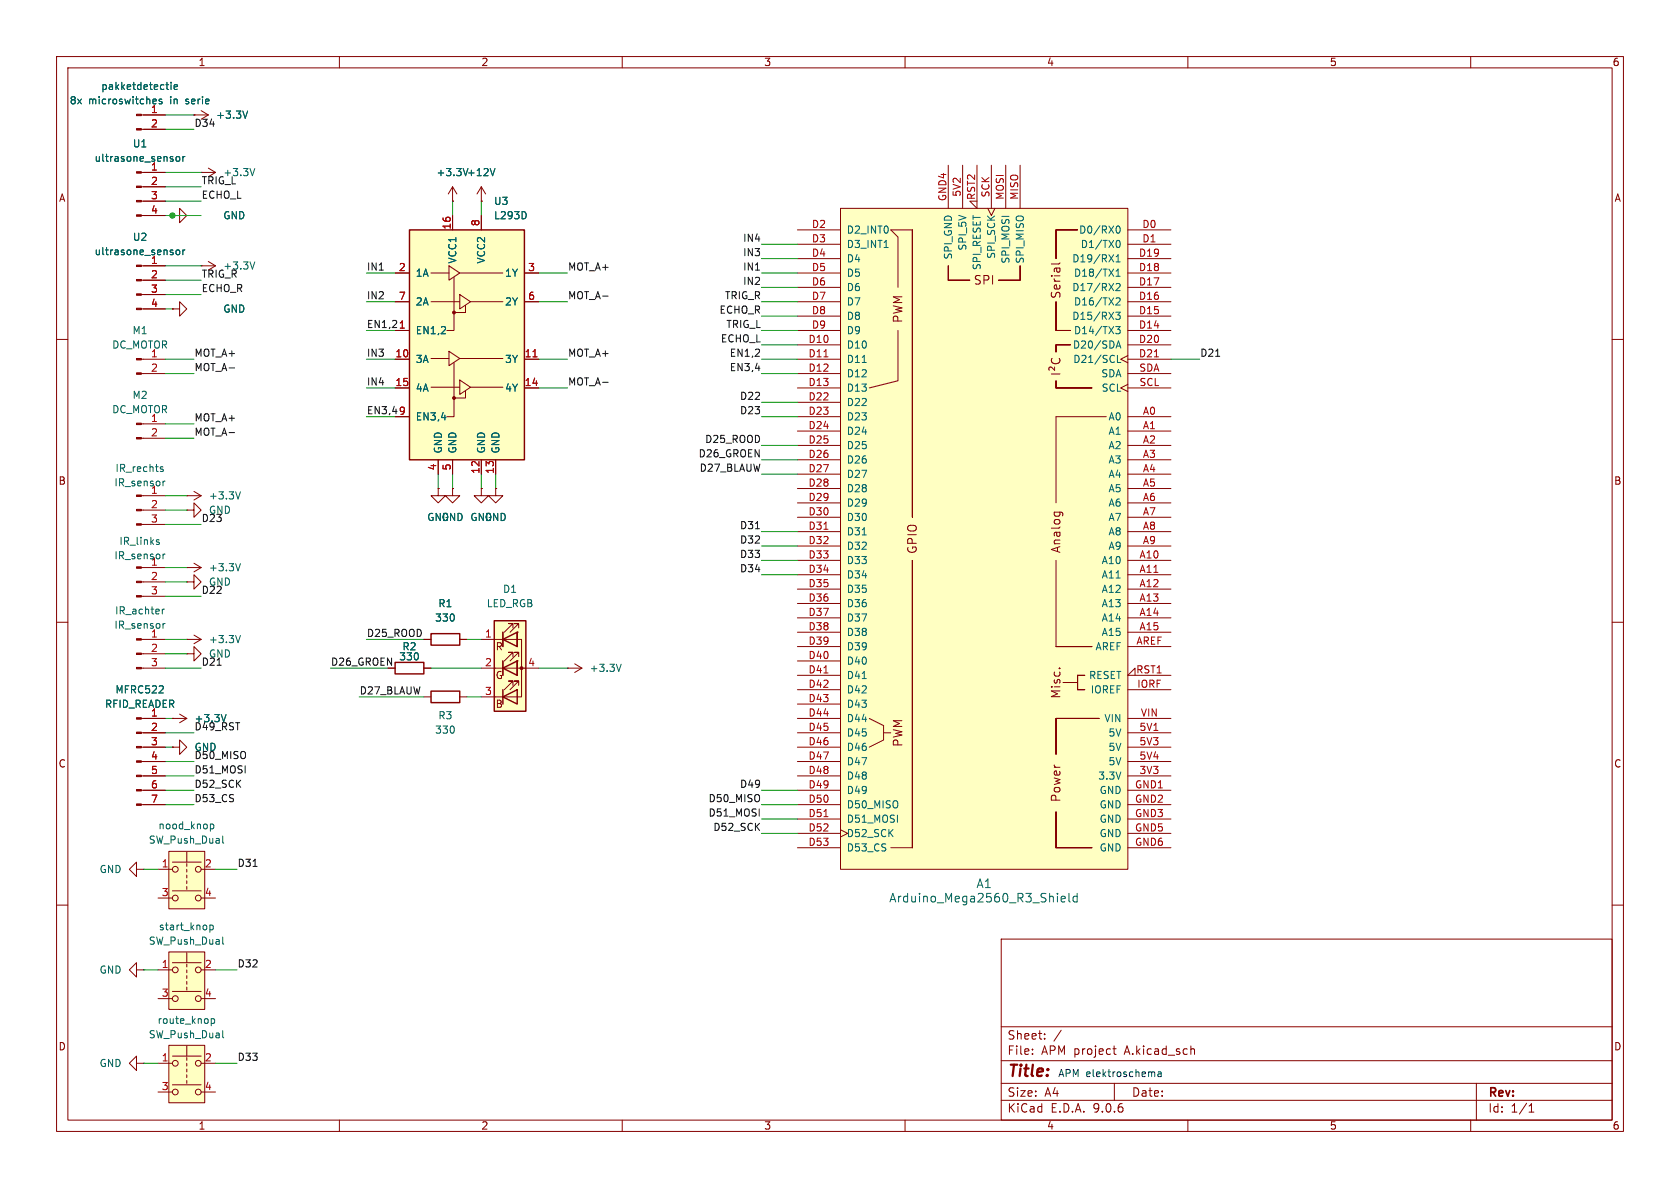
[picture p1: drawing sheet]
<svg xmlns="http://www.w3.org/2000/svg" width="297mm" height="210mm" viewBox="0 0 297 210" stroke-linecap="round" stroke-linejoin="round" font-family="sans-serif">
<g fill="none" stroke="#840000" stroke-width=".18">
<path d="M10 10h277v190h-277zM12 12h273v186h-273zM60 10v2M110 10v2M160 10v2M210 10v2M260 10v2M10 60h2M285 60h2M10 110h2M285 110h2M25 127h4.2"/>
<path d="M25 129.5h4.2M25 132.1h4.2M25 134.6h4.2M25 137.2h4.2M25 139.7h4.2M25 142.2h4.2M10 160h2M177 166h108v32h-108zM285 160h2M60 198v2M110 198v2M160 198v2"/>
<path d="M177 194.5h108M177 191.5h108M177 187.5h108M177 181.5h108M182.5 186.3v.1M182.5 185.5v.1M184.7 183.6v.1M184.7 182.8v.1M187.6 182.1l-1.3 2M196.7 185.4h.6M197 184.9v1.3l.3 .2M197 191.5v3"/>
<path d="M210 198v2M210.7 185.4h.3l.2 .2v.8M260 198v2M261 191.5v6.5M270.3 196.6h.9M270.3 195.5l.4-.4v1.5"/>
</g>
<g fill="#840000" stroke="#840000" stroke-width=".18">
<path d="M24.1 126.9h.9v.2h-.9z"/>
<path d="M24.1 129.4h.9v.3h-.9z"/>
<path d="M24.1 132h.9v.2h-.9z"/>
<path d="M24.1 134.5h.9v.2h-.9z"/>
<path d="M24.1 137h.9v.3h-.9z"/>
<path d="M24.1 139.6h.9v.2h-.9z"/>
<path d="M24.1 142.1h.9v.3h-.9z"/>
</g>
<path d="M29.8 184.8h6.4v10.1h-6.4z" fill="#ffffc2"/>
<g fill="none" stroke="#840000" stroke-width=".18">
<path d="M35.6 19.6l1.2 .7M30.5 38.1h1.2v-1.3l1.3 1.3-1.3 1.3v-1.3M30.5 38.1h.1M34.3 20.3h.1M34.3 20.3h2.5M35.6 30.5h.1M35.6 30.5h2.5M36.8 29.7l1.3 .8M36.8 20.3l-1.2 .8M38.1 30.5l-1.3 .7M24.1 171.5v-1.3l-1.2 1.3 1.2 1.2v-1.2h1.3M25.4 171.5h.1"/>
<path d="M24.1 188v-1.3l-1.2 1.3 1.2 1.2v-1.2h1.3M25.4 188h.1M27.9 188h2.6M27.9 193h2.6M29.8 184.8h6.4v10.1h-6.4zM30.5 186.7h5.1M30.5 191.8h5.1M33 184.9v1.8M33 186.9v.6M33 188v.5M33 189v.5M33 190v.5"/>
<path d="M33 191v.5M35.6 188h2.5M35.6 193h2.5"/>
<circle cx="31" cy="193" r=".51"/>
<circle cx="31" cy="188" r=".51"/>
<circle cx="35.1" cy="193" r=".51"/>
<circle cx="35.1" cy="188" r=".51"/>
</g>
<path d="M43.8 19.6l-.4 1.3M45 29.8l-.4 1.3M37.3 180.1v1.2M37.3 180.1h.4l.2 .2-.1 .6h-.5M39.4 182.2v1.1l.2 .2" fill="none" stroke="#006464" stroke-width=".18"/>
<path d="M29.8 168.3h6.4v10.1h-6.4z" fill="#ffffc2"/>
<g fill="none" stroke="#840000" stroke-width=".18">
<path d="M25 20.3h4.2M25 22.9h4.2M34.3 99.6l1.3 .7M25 100.3h4.2M25 102.9h4.2M25 105.4h4.2M33 100.3h.1M33 113h.1M33 113h2.6M33 100.3h2.6M34.3 112.3l1.3 .7M35.6 100.3l-1.3 .8"/>
<path d="M35.6 113l-1.3 .8M74.9 113h1.3M81.3 113h1.2M30.5 127h.1M30.5 127h2.5M31.7 126.2l1.3 .8M33 127l-1.3 .8M27.9 171.5h2.6M27.9 176.5h2.6M29.8 168.3h6.4v10.1h-6.4zM30.5 170.2h5.1M30.5 175.3h5.1"/>
<path d="M33 168.4v1.8M33 170.4v.5M33 171.5v.5M33 172.5v.5M33 173.5v.5M33 174.5v.5M35.6 171.5h2.5M35.6 176.5h2.5"/>
<circle cx="31" cy="171.5" r=".51"/>
<circle cx="31" cy="176.5" r=".51"/>
<circle cx="35.1" cy="171.5" r=".51"/>
<circle cx="35.1" cy="176.5" r=".51"/>
</g>
<g fill="none" stroke="#006464" stroke-width=".18">
<path d="M27.2 17.5l.4 .1v.2l-.6 .1M28.6 17.6l-.3-.1-.2 .2 .1 .2 .4 .1v.3h-.5M29.3 15h.5M29.7 15.8h.1M30.2 14.5v.2M30.2 15v.8M30.8 15.4l.6-.1-.1-.3h-.3l-.2 .2v.6h.5M27.8 95.8l.3 .1 .1 .2-.2 .2h-.2M27.8 95.4l.3 .1M28.8 97.9v.9M29.2 97.9l-.4 .3M42.5 99.6l-.4 1.3"/>
<path d="M42.5 112.3l-.4 1.3M40 126.3l-.5 1.3M37.1 163.5v1.3M37.1 163.6l.4-.1 .2 .3-.1 .5h-.5M39.4 165.6v1.1l.2 .2"/>
</g>
<path d="M76.2 112h5.1v2h-5.1z" fill="none" stroke="#840000" stroke-width=".25"/>
<g fill="#840000" stroke="#840000" stroke-width=".18">
<path d="M24.1 20.2h.9v.2h-.9z"/>
<path d="M24.1 22.7h.9v.3h-.9z"/>
<path d="M24.1 100.2h.9v.3h-.9z"/>
<path d="M24.1 102.7h.9v.3h-.9z"/>
<path d="M24.1 105.3h.9v.2h-.9z"/>
</g>
<path d="M87.4 109.7h5.6v16h-5.6z" fill="#ffffc2"/>
<path d="M69.8 117.1h5.1v2h-5.1zM87.4 109.7h5.6v16h-5.6zM88.9 113l2.5-1.2v2.5zM88.9 118.1l2.5-1.3v2.6zM88.9 111.8v2.5M88.9 116.8v2.6M76.2 122.2h5.1v2h-5.1zM88.9 123.2l2.5-1.3v2.6zM88.9 121.9v2.6" fill="none" stroke="#840000" stroke-width=".25"/>
<g fill="none" stroke="#840000" stroke-width=".18">
<path d="M25 30.5h4.2M25 33h4.2M25 35.6h4.2M25 38.1h4.2M80 35.6h.1M80 33l-.8 1.3M80 33l.8 1.3M80 33v2.6M85.1 35.6h.1M85.1 33l-.8 1.3M85.1 33l.8 1.3M85.1 33v2.6"/>
<path d="M30.5 54.6h1.2v-1.3l1.3 1.3-1.3 1.3v-1.3M30.5 54.6h.1M35.6 47h.1M35.6 47h2.5M36.8 46.2l1.3 .8M38.1 47l-1.3 .8M25 63.5h4.2M25 66h4.2M25 74.9h4.2M25 77.5h4.2M77.5 86.4v1.2h1.2l-1.2 1.3-1.3-1.3h1.3M77.5 86.4h.1"/>
<path d="M80 86.4v1.2h1.3l-1.3 1.3-1.3-1.3h1.3M80 86.4h.1M85.1 86.4v1.2h1.3l-1.3 1.3-1.3-1.3h1.3M85.1 86.4h.1M87.6 86.4v1.2h1.3l-1.3 1.3-1.2-1.3h1.2M87.6 86.4h.1M33 102.9h1.3v-1.3l1.3 1.3-1.3 1.2v-1.2M33 102.9h.1M68.6 118.1h1.2M74.9 118.1h1.3M85.1 113h7.1v10.2h-7.1M85.1 118.1h10.1"/>
<path d="M88.9 111.8v2.5M88.9 116.8v2.6M90.7 111v-.8h-.8h.8l-1.5 1.6M90.7 116.1v-.8h-.8h.8l-1.5 1.5M91.4 111.8h.1M91.4 111.8v2.5zM91.4 116.8h.1M91.4 116.8v2.6zM91.7 111v-.8h-.8h.8l-1.5 1.6M91.7 116.1v-.8h-.8h.8l-1.5 1.5M100.3 118.1h.1M100.3 118.1h2.6"/>
<path d="M101.6 117.3l1.3 .8M102.9 118.1l-1.3 .8M74.9 123.2h1.3M81.3 123.2h1.2M90.7 121.2v-.8h-.8h.8l-1.5 1.5M91.7 121.2v-.8h-.8h.8l-1.5 1.5"/>
</g>
<g fill="#840000" stroke="#840000" stroke-width=".18">
<path d="M24.1 30.4h.9v.2h-.9z"/>
<path d="M24.1 32.9h.9v.2h-.9z"/>
<path d="M24.1 35.4h.9v.3h-.9z"/>
<path d="M24.1 38h.9v.2h-.9z"/>
<path d="M24.1 63.4h.9v.2h-.9z"/>
<path d="M24.1 65.9h.9v.3h-.9z"/>
<path d="M24.1 74.8h.9v.3h-.9z"/>
<path d="M24.1 77.3h.9v.3h-.9z"/>
<circle cx="92.2" cy="118.1" r=".25"/>
</g>
<path d="M31.2 27.8l.2-.1 .3 .1 .1 .5-.1 .2h-.3l-.2-.1zM32.3 27.7v.8M32.7 27.7l-.4 .2M87.5 29.8l-.4 1.3M45 46.3l-.4 1.3M109.8 117.4l-.4 1.3" fill="none" stroke="#006464" stroke-width=".18"/>
<path d="M148.6 36.8h50.8v116.9h-50.8z" fill="#ffffc2"/>
<g fill="none" stroke="#840000" stroke-width=".18">
<path d="M148.6 36.8h50.8v116.9h-50.8zM167.6 29.2v7.6M170.2 29.2v7.6M172.7 29.2v7.6l-1.3-1.2h1.3M174.6 36.8l.7 1.3 .6-1.3M175.3 29.2v7.6M177.8 29.2v7.6M180.3 29.2v7.6M25 47h4.2M25 49.5h4.2M25 52.1h4.2M25 54.6h4.2"/>
<path d="M141 40.6h7.6M141 43.2h7.6M141 45.7h7.6M141 48.3h7.6M141 50.8h7.6M141 53.3h7.6M141 55.9h7.6M141 58.4h7.6M158.7 58.4v8.9l-5 1.3M161.3 40.6h-3.8l1.2 1.3v8.9M161.3 40.6v50.8zM167.6 47v2.5z"/>
<path d="M167.6 49.5h3.8zM176.5 49.5h3.8zM180.3 47v2.5zM186.7 40.6h3.8zM186.7 58.4h2.5zM186.7 40.6v5.1zM186.7 53.3v5.1zM187.4 46.4l-.2 .3h-1.3M199.4 40.6h7.6M199.4 43.2h7.6M199.4 45.7h7.6M199.4 48.3h7.6"/>
<path d="M199.4 50.8h7.6M199.4 53.3h7.6M199.4 55.9h7.6M199.4 58.4h7.6M141 73.7h7.6M141 61h7.6M141 63.5h7.6M141 66h7.6M141 68.6h7.6M141 76.2h7.6M141 78.7h7.6M141 71.1h7.6"/>
<path d="M185.9 66.1h1.5M186 63.4a.61 .61 0 0 0 0 .7 .61 .61 0 0 0 .7 .2 .57 .57 0 0 0 .6-.3 .57 .57 0 0 0-.1-.6M186.4 64.9v.6l-.5-.5a.31 .31 0 0 0-.5 .1l.1 .4M186.7 68.6h6.3zM186.7 61h2.5zM186.7 61v1.2zM186.7 67.3v1.3zM195.6 73.7h-8.9v15.2M199.4 62.9l-1.3 .6 1.3 .6M199.4 67.9l-1.3 .7 1.3 .6M199.4 73.7h7.6M199.4 61h7.6"/>
<path d="M199.4 63.5h7.6M199.4 66h7.6M199.4 68.6h7.6M199.4 76.2h7.6M199.4 78.7h7.6M33 87.6h.1M33 87.6h2.6M34.3 86.9l1.3 .7M35.6 87.6l-1.3 .8M141 81.3h7.6M141 83.8h7.6M141 86.4h7.6"/>
<path d="M141 88.9h7.6M141 91.4h7.6M141 94h7.6M141 96.5h7.6M141 99.1h7.6M161.3 99.1v50.8zM186.4 90.5h1.2l.2 .2M186.4 90.5v.2M186.7 99.1v15.2M187.3 90.5l.1 .2M199.4 81.3h7.6M199.4 83.8h7.6"/>
<path d="M199.4 86.4h7.6M199.4 88.9h7.6M199.4 91.4h7.6M199.4 94h7.6M199.4 96.5h7.6M199.4 99.1h7.6M25 113h4.2M25 115.6h4.2M25 118.1h4.2M33 115.6h1.3v-1.3l1.3 1.3-1.3 1.2v-1.2M33 115.6h.1M141 101.6h7.6"/>
<path d="M141 104.1h7.6M141 106.7h7.6M141 109.2h7.6M141 111.8h7.6M141 114.3h7.6M141 119.4h7.6M141 116.8h7.6M186.7 114.3h6.3zM187.2 118.1h.2M190.5 119.4h1.3zM190.5 119.4v2.5zM199.4 101.6h7.6"/>
<path d="M199.4 104.1h7.6M199.4 106.7h7.6M199.4 109.2h7.6M199.4 111.8h7.6M199.4 114.3h7.6M200.7 119.4v-1.3l-1.3 1.3h7.6M141 129.5h7.6M141 121.9h7.6M141 127h7.6M141 132.1h7.6M141 134.6h7.6M141 137.2h7.6"/>
<path d="M141 139.7h7.6M141 124.5h7.6M153.7 127l2.5 1.3v2.5l-2.5 1.3M156.2 129.5h1.3M186.7 127h7.6zM186.7 127v6.4zM188 120.7h2.5zM190.5 121.9h1.3zM199.4 129.5h7.6M199.4 121.9h7.6M199.4 127h7.6M199.4 132.1h7.6"/>
<path d="M199.4 134.6h7.6M199.4 137.2h7.6M199.4 139.7h7.6M24.1 153.7v-1.3l-1.2 1.3 1.2 1.2v-1.2h1.3M25.4 153.7h.1M141 149.9h7.6M141 142.2h7.6M141 144.8h7.6M141 147.3h7.6M148.6 146.7l1.3 .6-1.3 .7M157.5 149.9h3.8M186.7 149.9h6.3z"/>
<path d="M186.7 143.5v6.4zM199.4 149.9h7.6M199.4 142.2h7.6M199.4 144.8h7.6M199.4 147.3h7.6"/>
</g>
<g fill="none" stroke="#006464" stroke-width=".18">
<path d="M31.2 44.2h.3l.3 .2v.4l-.3 .2h-.3l-.1-.2zM32.3 44.2v.8M32.7 44.2l-.4 .2M156.3 43.8h.7M197.2 55.2h.8l-.4 .5 .4 .1v.5l-.2 .2-.6-.2M197.2 57.7h.8l-.4 .5 .4 .1v.6l-.2 .1-.6-.1M197.3 50.2l.5-.1 .2 .4-.8 .9h.8M197.3 52.8l.5-.2 .2 .4-.8 .9h.8M197.3 46.3h.7M197.3 45.4l.4-.4v1.3M197.3 47.9l.4-.3v1.2M197.3 48.8h.7"/>
<path d="M197.4 40.2l.2-.3a.68 .68 0 0 1 .4 .7 .68 .68 0 0 1-.4 .6l-.2-.2M197.5 42.6l.1-.1a.68 .68 0 0 1 .4 .6 .68 .68 0 0 1-.4 .7l-.1-.1M152.4 64.1h.8M197.3 61.5l.4-1.2 .5 1.2M197.4 61.2h.6M197.5 62.8v1.3h.7M42.5 86.9l-.4 1.3M152.4 94.6h.8M28.7 107.7v.8M28.8 110.2v.9M29.1 107.7l-.4 .2M29.2 110.2l-.4 .3"/>
<path d="M152.4 120h.8M187.6 158.9l.7-.1v-.3l-.5-.1-.2 .2 .1 .8h.6M189 157.9v1.3l.2 .2M190.4 158.5l-.4-.1-.3 .3v.5l.1 .2h.6M190.4 157.9v1.5"/>
</g>
<path d="M145.7 63.1h.7M204.1 63.1h.7M145.7 93.6h.7M145.7 119h.7M145.7 144.4h.7" fill="none" stroke="#a90000" stroke-width=".18"/>
<g fill="#840000" stroke="#840000" stroke-width=".18">
<path d="M24.1 112.9h.9v.3h-.9z"/>
<path d="M24.1 115.4h.9v.3h-.9z"/>
<path d="M24.1 118h.9v.2h-.9z"/>
<path d="M24.1 46.9h.9v.2h-.9z"/>
<path d="M24.1 49.4h.9v.3h-.9z"/>
<path d="M24.1 51.9h.9v.3h-.9z"/>
<path d="M24.1 54.5h.9v.2h-.9z"/>
</g>
<path d="M29.8 150.5h6.4v10.2h-6.4z" fill="#ffffc2"/>
<g fill="none" stroke="#840000" stroke-width=".18">
<path d="M33 90.2h1.3v-1.3l1.3 1.3-1.3 1.2v-1.2M33 90.2h.1M30.5 132.1h1.2v-1.3l1.3 1.3-1.3 1.3v-1.3M30.5 132.1h.1M27.9 153.7h2.6M27.9 158.8h2.6M29.8 150.5h6.4v10.2h-6.4zM30.5 152.4h5.1M30.5 157.5h5.1M33 150.6v1.8M33 152.7v.5M33 153.7v.5"/>
<path d="M33 154.7v.5M33 155.7v.5M33 156.7v.5M35.6 153.7h2.5M35.6 158.8h2.5"/>
<circle cx="31" cy="153.7" r=".51"/>
<circle cx="31" cy="158.8" r=".51"/>
<circle cx="35.1" cy="153.7" r=".51"/>
<circle cx="35.1" cy="158.8" r=".51"/>
</g>
<path d="M37.2 145.7h.4l.2 .2-.1 .6h-.5M39.4 147.8v1.1l.2 .2" fill="none" stroke="#006464" stroke-width=".18"/>
<path d="M72.4 40.6h20.3v40.7h-20.3z" fill="#ffffc2"/>
<path d="M72.4 40.6h20.3v40.7h-20.3z" fill="none" stroke="#840000" stroke-width=".25"/>
<g fill="none" stroke="#840000" stroke-width=".18">
<path d="M25.4 20.3h3.8M25.4 22.9h3.8M25.4 30.5h3.8M25.4 33h3.8M25.4 35.6h3.8M25.4 38.1h3.8M30.5 38.1h.1M34.3 20.3h.1M80 35.6h.1M80 38.1v2.5M85.1 35.6h.1M85.1 38.1v2.5"/>
<path d="M25.4 47h3.8M25.4 49.5h3.8M25.4 52.1h3.8M25.4 54.6h3.8M30.5 54.6h.1M69.8 48.3h2.6M69.8 53.3h2.6M69.8 58.4h2.6M76.2 48.3h3.2M76.2 53.3h5.1M79.4 47l1.9 1.3-1.9 1.2zM80.3 49v9.4h-1.3"/>
<path d="M81.3 52.1l1.9 1.2-1.9 1.3zM81.3 48.3h7.6M82.3 54v1.2h-2M83.2 53.3h5.7M92.7 48.3h2.5M92.7 53.3h2.5M69.8 63.5h2.6M69.8 68.6h2.6M69.8 73.7h2.6M76.2 63.4h3.2M76.2 68.5h5.1M79.4 62.1l1.9 1.3-1.9 1.2z"/>
<path d="M80.3 64.1v9.6h-1.3M81.3 67.2l1.9 1.3-1.9 1.2zM81.3 63.4h7.6M82.3 69.1v1.3h-2M83.2 68.5h5.7M92.7 63.5h2.5M92.7 68.6h2.5M25 87.6h4.2M25 90.2h4.2M25 92.7h4.2M77.5 86.4h.1M77.5 81.3v2.5"/>
<path d="M80 86.4h.1M80 81.3v2.5M85.1 86.4h.1M85.1 81.3v2.5M87.6 86.4h.1M87.6 81.3v2.5M68.6 118.1h1.2M74.9 113h1.3M74.9 118.1h1.3M81.3 113h1.2M25.4 127h3.8M25.4 129.5h3.8"/>
<path d="M25.4 132.1h3.8M25.4 134.6h3.8M25.4 137.2h3.8M25.4 139.7h3.8M30.5 132.1h.1M30.5 127h.1M25.4 142.2h3.8"/>
</g>
<g fill="#840000" stroke="#840000" stroke-width=".18">
<path d="M24.1 87.5h.9v.3h-.9z"/>
<path d="M24.1 90h.9v.3h-.9z"/>
<path d="M24.1 92.6h.9v.2h-.9z"/>
<circle cx="80.3" cy="55.2" r=".25"/>
<circle cx="80.3" cy="70.4" r=".25"/>
</g>
<path d="M94.2 63.1h.7" fill="none" stroke="#a90000" stroke-width=".18"/>
<g fill="none" stroke="#006464" stroke-width=".18">
<path d="M27.2 17.5l.4 .1v.2l-.6 .1M28.6 17.6l-.3-.1-.2 .2 .1 .2 .4 .1v.3h-.5M29.3 15h.5M29.7 15.8h.1M30.2 14.5v.2M30.2 15v.8M30.8 15.4l.6-.1-.1-.3h-.3l-.2 .2v.6h.5M43.8 19.6l-.4 1.3M31.2 27.8l.2-.1 .3 .1 .1 .5-.1 .2h-.3l-.2-.1zM32.3 27.7v.8M32.7 27.7l-.4 .2M87.5 29.8l-.4 1.3"/>
<path d="M93 37.7v.7M31.2 44.2h.3l.3 .2v.4l-.3 .2h-.3l-.1-.2zM32.3 44.2v.8M32.7 44.2l-.4 .2M28.4 82.9l.4 .1 .1 .2-.2 .2-.4-.1M28.4 82.6h.4M28.8 85v.9M29.2 85l-.4 .3M40 126.3l-.5 1.3"/>
</g>
<path d="M214.9 63h.7M133.6 93.5h.7M38.4 117.6h.7M44.7 153.2h.8" fill="none" stroke="#0f0f0f" stroke-width=".18"/>
<g fill="none" stroke="#009600" stroke-width=".18">
<path d="M29.2 30.5h6.4M29.2 22.9h5.1M29.2 20.3h5.1M29.2 38.1h6.4M29.2 35.6h6.4M29.2 33h6.4M80 35.6v2.5M85.1 35.6v2.5M29.2 52.1h6.4M29.2 54.6h1.3M29.2 47h6.4M29.2 49.5h6.4"/>
<path d="M64.8 53.3h5M64.8 48.3h5M64.8 58.4h5M95.2 53.3h5.1M95.2 48.3h5.1M134.6 53.3h6.4M134.6 48.3h6.4M134.6 58.4h6.4M134.6 45.7h6.4M134.6 43.2h6.4M134.6 50.8h6.4M134.6 55.9h6.4"/>
<path d="M29.2 74.9h5.1M29.2 63.5h5.1M29.2 66h5.1M29.2 77.5h5.1M64.8 63.5h5M64.8 68.6h5M64.8 73.7h5M95.2 63.5h5.1M95.2 68.6h5.1M134.6 63.5h6.4M134.6 66h6.4M134.6 73.7h6.4"/>
<path d="M134.6 71.1h6.4M134.6 78.7h6.4M134.6 61h6.4M207 63.5h5.1M29.2 92.7h6.4M29.2 90.2h3.8M29.2 87.6h3.8M77.5 83.8v2.6M80 83.8v2.6M85.1 83.8v2.6M87.6 83.8v2.6M134.6 99.1h6.4"/>
<path d="M134.6 96.5h6.4M134.6 83.8h6.4M134.6 94h6.4M134.6 81.3h6.4M29.2 113h3.8M29.2 102.9h3.8M29.2 100.3h3.8M29.2 118.1h6.4M29.2 115.6h3.8M29.2 105.4h6.4M58.4 118.1h10.2M64.8 113h10.1"/>
<path d="M76.2 118.1h8.9M82.5 113h2.6M95.2 118.1h5.1M134.6 101.6h6.4M29.2 132.1h1.3M29.2 134.6h5.1M29.2 129.5h5.1M29.2 127h1.3M29.2 139.7h5.1M29.2 137.2h5.1M63.5 123.2h11.4M82.5 123.2h2.6"/>
<path d="M134.6 139.7h6.4M25.4 153.7h2.5M29.2 142.2h5.1M38.1 153.7h3.8M134.6 142.2h6.4M134.6 144.8h6.4M134.6 147.3h6.4M25.4 171.5h2.5M38.1 171.5h3.8M25.4 188h2.5M38.1 188h3.8"/>
</g>
<path d="M204 189.5l.1 .2v.6M204.7 189.5h.5l.1 .8M205.3 189.8h-.4l-.2 .2 .2 .3h.4" fill="none" stroke="#0000c2" stroke-width=".18"/>
<circle cx="30.5" cy="38.1" r=".46" fill="#009600" stroke="#009600" stroke-width=".18"/>
<text font-size="2.8" fill="#840000" x="178" y="190.9">Title:</text>
<g font-size="2.1" fill="#840000">
<text x="172.1" y="50.5">SPI</text>
<text x="187.7" y="52.9" transform="rotate(-90 187.7 52.9)">Serial</text>
<text x="159.7" y="57.2" transform="rotate(-90 159.7 57.2)">PWM</text>
<text x="162.3" y="98" transform="rotate(-90 162.3 98)">GPIO</text>
<text x="187.7" y="97.9" transform="rotate(-90 187.7 97.9)">Analog</text>
<text x="187.7" y="123.6" transform="rotate(-90 187.7 123.6)">Misc.</text>
<text x="159.7" y="132.1" transform="rotate(-90 159.7 132.1)">PWM</text>
<text x="187.7" y="141.9" transform="rotate(-90 187.7 141.9)">Power</text>
<text x="178" y="184">Sheet:</text>
<text x="178" y="186.7">File:</text>
<text x="184.1" y="186.7">APM project</text>
<text x="199" y="186.7">A.kicad_sch</text>
<text x="178" y="196.9">KiCad</text>
<text x="178" y="194.1">Size:</text>
<text x="184.7" y="194.1">A4</text>
<text x="185.7" y="196.9">E.D.A.</text>
<text x="193.3" y="196.9">9.0.6</text>
<text x="200" y="194.1">Date:</text>
<text x="263" y="194.3">Rev:</text>
<text x="263" y="196.9">Id:</text>
<text x="267.1" y="196.9">1/1</text>
</g>
<g font-size="2.1" fill="#006464">
<text x="157.1" y="159.7">Arduino_Mega2560_R3_Shield</text>
<text x="172.5" y="157.2">A1</text>
</g>
<g font-size="1.8" fill="#840000">
<text x="35" y="11.9">1</text>
<text x="85" y="11.9">2</text>
<text x="135" y="11.9">3</text>
<text x="185" y="11.9">4</text>
<text x="235" y="11.9">5</text>
<text x="285" y="11.9">6</text>
<text x="10.3" y="35.9">A</text>
<text x="285.3" y="35.9">A</text>
<text x="10.3" y="85.9">B</text>
<text x="285.3" y="85.9">B</text>
<text x="87.5" y="115.2">R</text>
<text x="87.5" y="120.2">G</text>
<text x="87.5" y="125.3">B</text>
<text x="10.3" y="135.9">C</text>
<text x="285.3" y="135.9">C</text>
<text x="10.3" y="185.9">D</text>
<text x="285.3" y="185.9">D</text>
<text x="35" y="199.9">1</text>
<text x="85" y="199.9">2</text>
<text x="135" y="199.9">3</text>
<text x="185" y="199.9">4</text>
<text x="235" y="199.9">5</text>
<text x="285" y="199.9">6</text>
</g>
<g font-size="1.8" fill="#006464">
<text x="17.8" y="16.1">pakketdetectie</text>
<text x="12.2" y="18.6">8x</text>
<text x="15.6" y="18.6">microswitches</text>
<text x="30.2" y="18.6">in</text>
<text x="33.1" y="18.6">serie</text>
<text x="38.1" y="21.2">+3.3V</text>
<text x="16.6" y="28.8">ultrasone_sensor</text>
<text x="23.4" y="26.3">U1</text>
<text x="77.1" y="31.3">+3.3V +12V</text>
<text x="39.4" y="39">GND</text>
<text x="87.2" y="36.4">U3</text>
<text x="87.2" y="39">L293D</text>
<text x="149.6" y="41.5">D2_INT0</text>
<text x="190.7" y="41.5">D0/RX0</text>
<text x="16.6" y="45.3">ultrasone_sensor</text>
<text x="23.4" y="42.8">U2</text>
<text x="80.9" y="46.7" transform="rotate(-90 80.9 46.7)">VCC1</text>
<text x="86" y="46.7" transform="rotate(-90 86 46.7)">VCC2</text>
<text x="149.6" y="44">D3_INT1</text>
<text x="149.6" y="46.6">D4</text>
<text x="168.5" y="46" transform="rotate(-90 168.5 46)">SPI_GND</text>
<text x="171" y="44.4" transform="rotate(-90 171 44.4)">SPI_5V</text>
<text x="173.6" y="47.8" transform="rotate(-90 173.6 47.8)">SPI_RESET</text>
<text x="176.1" y="45.9" transform="rotate(-90 176.1 45.9)">SPI_SCK</text>
<text x="178.7" y="46.7" transform="rotate(-90 178.7 46.7)">SPI_MOSI</text>
<text x="181.2" y="46.7" transform="rotate(-90 181.2 46.7)">SPI_MISO</text>
<text x="189.5" y="46.6">D19/RX1</text>
<text x="191" y="44">D1/TX0</text>
<text x="73.4" y="49.1">1A</text>
<text x="89.2" y="49.1">1Y</text>
<text x="149.6" y="49.1">D5</text>
<text x="149.6" y="51.7">D6</text>
<text x="189.5" y="51.7">D17/RX2</text>
<text x="189.8" y="49.1">D18/TX1</text>
<text x="23.3" y="59.3">M1</text>
<text x="39.4" y="55.5">GND</text>
<text x="73.4" y="54.2">2A</text>
<text x="73.4" y="59.3">EN1,2</text>
<text x="89.2" y="54.2">2Y</text>
<text x="149.6" y="54.2">D7</text>
<text x="149.6" y="56.7">D8</text>
<text x="149.6" y="59.3">D9</text>
<text x="189.5" y="56.7">D15/RX3</text>
<text x="189.8" y="54.2">D16/TX2</text>
<text x="189.8" y="59.3">D14/TX3</text>
<text x="19.7" y="61.8">DC_MOTOR</text>
<text x="26.6" y="63.2">1</text>
<text x="73.4" y="64.4">3A</text>
<text x="89.2" y="64.4">3Y</text>
<text x="149.6" y="61.8">D10</text>
<text x="149.6" y="64.4">D11</text>
<text x="189.6" y="61.8">D20/SDA</text>
<text x="189.6" y="64.4">D21/SCL</text>
<text x="23.3" y="70.7">M2</text>
<text x="73.4" y="69.4">4A</text>
<text x="89.2" y="69.4">4Y</text>
<text x="149.6" y="66.9">D12</text>
<text x="149.6" y="69.4">D13</text>
<text x="149.6" y="72">D22</text>
<text x="194.6" y="66.9">SDA</text>
<text x="194.7" y="69.4">SCL</text>
<text x="19.7" y="73.3">DC_MOTOR</text>
<text x="26.6" y="74.7">1</text>
<text x="73.4" y="74.5">EN3,4</text>
<text x="149.6" y="74.5">D23</text>
<text x="149.6" y="77.1">D24</text>
<text x="195.9" y="74.5">A0</text>
<text x="195.9" y="77.1">A1</text>
<text x="20.3" y="83.6">IR_rechts</text>
<text x="78.3" y="80.3" transform="rotate(-90 78.3 80.3)">GND</text>
<text x="80.9" y="80.3" transform="rotate(-90 80.9 80.3)">GND</text>
<text x="86" y="80.3" transform="rotate(-90 86 80.3)">GND</text>
<text x="88.5" y="80.3" transform="rotate(-90 88.5 80.3)">GND</text>
<text x="149.6" y="79.6">D25</text>
<text x="149.6" y="82.1">D26</text>
<text x="195.9" y="79.6">A2</text>
<text x="195.9" y="82.1">A3</text>
<text x="20.1" y="86.2">IR_sensor</text>
<text x="26.6" y="87.4">1</text>
<text x="36.8" y="88.5">+3.3V</text>
<text x="149.6" y="84.7">D27</text>
<text x="149.6" y="87.2">D28</text>
<text x="149.6" y="89.8">D29</text>
<text x="195.9" y="84.7">A4</text>
<text x="195.9" y="87.2">A5</text>
<text x="195.9" y="89.8">A6</text>
<text x="36.8" y="91">GND</text>
<text x="75.4" y="92.3">GND</text>
<text x="78" y="92.3">GND GND</text>
<text x="85.6" y="92.3">GND</text>
<text x="149.6" y="92.3">D30</text>
<text x="149.6" y="94.8">D31</text>
<text x="195.9" y="92.3">A7</text>
<text x="195.9" y="94.8">A8</text>
<text x="20.1" y="99.1">IR_sensor</text>
<text x="21" y="96.5">IR_links</text>
<text x="26.6" y="100.1">1</text>
<text x="36.8" y="101.2">+3.3V</text>
<text x="149.6" y="97.4">D32</text>
<text x="149.6" y="99.9">D33</text>
<text x="194.7" y="99.9">A10</text>
<text x="195.9" y="97.4">A9</text>
<text x="36.8" y="103.7">GND</text>
<text x="77.4" y="107.5">R1</text>
<text x="86" y="107.5">LED_RGB</text>
<text x="88.8" y="105">D1</text>
<text x="149.6" y="102.5">D34</text>
<text x="149.6" y="105">D35</text>
<text x="149.6" y="107.5">D36</text>
<text x="194.7" y="102.5">A11</text>
<text x="194.7" y="105">A12</text>
<text x="194.7" y="107.5">A13</text>
<text x="20.1" y="111.4">IR_sensor</text>
<text x="20.2" y="108.8">IR_achter</text>
<text x="26.6" y="112.8">1</text>
<text x="36.8" y="113.9">+3.3V</text>
<text x="76.8" y="110.1">330</text>
<text x="149.6" y="110.1">D37</text>
<text x="149.6" y="112.6">D38</text>
<text x="194.7" y="110.1">A14</text>
<text x="194.7" y="112.6">A15</text>
<text x="36.8" y="116.4">GND</text>
<text x="70.5" y="116.9">330</text>
<text x="71" y="115.2">R2</text>
<text x="104.1" y="119">+3.3V</text>
<text x="149.6" y="115.2">D39</text>
<text x="149.6" y="117.7">D40</text>
<text x="193.6" y="115.2">AREF</text>
<text x="18.5" y="125.3">RFID_READER</text>
<text x="20.3" y="122.8">MFRC522</text>
<text x="149.6" y="120.2">D41</text>
<text x="149.6" y="122.8">D42</text>
<text x="149.6" y="125.3">D43</text>
<text x="192.4" y="120.2">RESET</text>
<text x="192.7" y="122.8">IOREF</text>
<text x="34.3" y="127.9">+3.3V</text>
<text x="76.8" y="129.9">330</text>
<text x="77.4" y="127.4">R3</text>
<text x="149.6" y="127.9">D44</text>
<text x="149.6" y="130.4">D45</text>
<text x="195.1" y="127.9">VIN</text>
<text x="195.9" y="130.4">5V</text>
<text x="34.3" y="132.9">GND</text>
<text x="149.6" y="132.9">D46</text>
<text x="149.6" y="135.5">D47</text>
<text x="195.9" y="132.9">5V</text>
<text x="195.9" y="135.5">5V</text>
<text x="149.6" y="138">D48</text>
<text x="149.6" y="140.6">D49</text>
<text x="149.6" y="143.1">D50_MISO</text>
<text x="194.1" y="138">3.3V</text>
<text x="194.3" y="140.6">GND</text>
<text x="194.3" y="143.1">GND</text>
<text x="26.2" y="149.3">SW_Push_Dual</text>
<text x="27.9" y="146.8">nood_knop</text>
<text x="149.6" y="145.6">D51_MOSI</text>
<text x="149.6" y="148.2">D52_SCK</text>
<text x="194.3" y="145.6">GND</text>
<text x="194.3" y="148.2">GND</text>
<text x="17.5" y="154.5">GND</text>
<text x="149.6" y="150.7">D53_CS</text>
<text x="194.3" y="150.7">GND</text>
<text x="26.2" y="167.2">SW_Push_Dual</text>
<text x="28" y="164.7">start_knop</text>
<text x="17.5" y="172.3">GND</text>
<text x="26.2" y="183.7">SW_Push_Dual</text>
<text x="27.7" y="181.2">route_knop</text>
<text x="17.5" y="188.8">GND</text>
</g>
<g font-size="1.8" fill="#a90000">
<text x="26.6" y="20.1">1</text>
<text x="26.6" y="22.6">2</text>
<text x="26.6" y="30.2">1</text>
<text x="26.6" y="32.8">2</text>
<text x="26.6" y="35.3">3</text>
<text x="167.4" y="35.7" transform="rotate(-90 167.4 35.7)">GND4</text>
<text x="169.9" y="34.9" transform="rotate(-90 169.9 34.9)">5V2</text>
<text x="172.5" y="35.4" transform="rotate(-90 172.5 35.4)">RST2</text>
<text x="175" y="35" transform="rotate(-90 175 35)">SCK</text>
<text x="177.5" y="35.4" transform="rotate(-90 177.5 35.4)">MOSI</text>
<text x="180.1" y="35.4" transform="rotate(-90 180.1 35.4)">MISO</text>
<text x="26.6" y="37.8">4</text>
<text x="79.8" y="40.7" transform="rotate(-90 79.8 40.7)">16</text>
<text x="84.8" y="40.1" transform="rotate(-90 84.8 40.1)">8</text>
<text x="143.4" y="40.4">D2</text>
<text x="201.9" y="40.4">D0</text>
<text x="26.6" y="46.7">1</text>
<text x="143.4" y="42.9">D3</text>
<text x="143.4" y="45.5">D4</text>
<text x="201.3" y="45.5">D19</text>
<text x="201.9" y="42.9">D1</text>
<text x="26.6" y="49.3">2</text>
<text x="26.6" y="51.8">3</text>
<text x="70.4" y="48">2</text>
<text x="70.4" y="53.1">7</text>
<text x="93.3" y="48">3</text>
<text x="93.3" y="53.1">6</text>
<text x="143.4" y="48">D5</text>
<text x="143.4" y="50.5">D6</text>
<text x="143.4" y="53.1">D7</text>
<text x="201.3" y="48">D18</text>
<text x="201.3" y="50.5">D17</text>
<text x="201.3" y="53.1">D16</text>
<text x="26.6" y="54.4">4</text>
<text x="70.4" y="58.2">1</text>
<text x="143.4" y="55.6">D8</text>
<text x="143.4" y="58.2">D9</text>
<text x="201.3" y="55.6">D15</text>
<text x="201.3" y="58.2">D14</text>
<text x="26.6" y="65.8">2</text>
<text x="69.8" y="63.2">10</text>
<text x="92.7" y="63.2">11</text>
<text x="142.8" y="60.7">D10</text>
<text x="142.8" y="63.2">D11</text>
<text x="142.8" y="65.8">D12</text>
<text x="201.3" y="60.7">D20</text>
<text x="201.3" y="63.2">D21</text>
<text x="201.3" y="65.8">SDA</text>
<text x="69.8" y="68.3">15</text>
<text x="92.7" y="68.3">14</text>
<text x="142.8" y="68.3">D13</text>
<text x="142.8" y="70.9">D22</text>
<text x="201.3" y="68.3">SCL</text>
<text x="26.6" y="77.2">2</text>
<text x="70.4" y="73.4">9</text>
<text x="142.8" y="73.4">D23</text>
<text x="142.8" y="75.9">D24</text>
<text x="201.9" y="73.4">A0</text>
<text x="201.9" y="75.9">A1</text>
<text x="77.2" y="83.3" transform="rotate(-90 77.2 83.3)">4</text>
<text x="79.8" y="83.3" transform="rotate(-90 79.8 83.3)">5</text>
<text x="84.8" y="83.9" transform="rotate(-90 84.8 83.9)">12</text>
<text x="87.4" y="83.9" transform="rotate(-90 87.4 83.9)">13</text>
<text x="142.8" y="78.5">D25</text>
<text x="142.8" y="81">D26</text>
<text x="142.8" y="83.6">D27</text>
<text x="201.9" y="78.5">A2</text>
<text x="201.9" y="81">A3</text>
<text x="201.9" y="83.6">A4</text>
<text x="26.6" y="89.9">2</text>
<text x="142.8" y="86.1">D28</text>
<text x="142.8" y="88.6">D29</text>
<text x="201.9" y="86.1">A5</text>
<text x="201.9" y="88.6">A6</text>
<text x="26.6" y="92.5">3</text>
<text x="142.8" y="91.2">D30</text>
<text x="142.8" y="93.7">D31</text>
<text x="201.9" y="91.2">A7</text>
<text x="201.9" y="93.7">A8</text>
<text x="142.8" y="96.3">D32</text>
<text x="142.8" y="98.8">D33</text>
<text x="142.8" y="101.3">D34</text>
<text x="201.3" y="98.8">A10</text>
<text x="201.3" y="101.3">A11</text>
<text x="201.9" y="96.3">A9</text>
<text x="26.6" y="102.6">2</text>
<text x="26.6" y="105.2">3</text>
<text x="142.8" y="103.9">D35</text>
<text x="142.8" y="106.4">D36</text>
<text x="201.3" y="103.9">A12</text>
<text x="201.3" y="106.4">A13</text>
<text x="85.7" y="112.8">1</text>
<text x="142.8" y="109">D37</text>
<text x="142.8" y="111.5">D38</text>
<text x="201.3" y="109">A14</text>
<text x="201.3" y="111.5">A15</text>
<text x="26.6" y="115.3">2</text>
<text x="26.6" y="117.9">3</text>
<text x="85.7" y="117.9">2</text>
<text x="93.3" y="117.9">4</text>
<text x="142.8" y="114">D39</text>
<text x="142.8" y="116.6">D40</text>
<text x="142.8" y="119.1">D41</text>
<text x="200.8" y="119.1">RST1</text>
<text x="200.8" y="114">AREF</text>
<text x="85.7" y="122.9">3</text>
<text x="142.8" y="121.7">D42</text>
<text x="142.8" y="124.2">D43</text>
<text x="201" y="121.7">IORF</text>
<text x="26.6" y="126.7">1</text>
<text x="26.6" y="129.3">2</text>
<text x="26.6" y="131.8">3</text>
<text x="142.8" y="126.7">D44</text>
<text x="142.8" y="129.3">D45</text>
<text x="142.8" y="131.8">D46</text>
<text x="201.3" y="129.3">5V1</text>
<text x="201.3" y="131.8">5V3</text>
<text x="201.6" y="126.7">VIN</text>
<text x="26.6" y="134.4">4</text>
<text x="26.6" y="136.9">5</text>
<text x="142.8" y="134.4">D47</text>
<text x="142.8" y="136.9">D48</text>
<text x="201.3" y="134.4">5V4</text>
<text x="201.3" y="136.9">3V3</text>
<text x="26.6" y="139.4">6</text>
<text x="26.6" y="142">7</text>
<text x="142.8" y="139.4">D49</text>
<text x="142.8" y="142">D50</text>
<text x="200.6" y="139.4">GND1</text>
<text x="200.6" y="142">GND2</text>
<text x="142.8" y="144.5">D51</text>
<text x="142.8" y="147.1">D52</text>
<text x="142.8" y="149.6">D53</text>
<text x="200.6" y="144.5">GND3</text>
<text x="200.6" y="147.1">GND5</text>
<text x="200.6" y="149.6">GND6</text>
<text x="28.5" y="153.4">1</text>
<text x="36.1" y="153.4">2</text>
<text x="28.5" y="158.5">3</text>
<text x="36.1" y="158.5">4</text>
<text x="28.5" y="171.2">1</text>
<text x="36.1" y="171.2">2</text>
<text x="28.5" y="176.3">3</text>
<text x="36.1" y="176.3">4</text>
<text x="28.5" y="187.7">1</text>
<text x="36.1" y="187.7">2</text>
<text x="28.5" y="192.8">3</text>
<text x="36.1" y="192.8">4</text>
</g>
<g font-size="1.8" fill="#0f0f0f">
<text x="34.3" y="22.5">D34</text>
<text x="35.6" y="35.2">ECHO_L</text>
<text x="35.6" y="32.7">TRIG_L</text>
<text x="39.4" y="31.3">+3.3V</text>
<text x="39.4" y="47.9">+3.3V</text>
<text x="64.8" y="47.9">IN1</text>
<text x="100.3" y="47.9">MOT_A+</text>
<text x="131.3" y="47.9">IN1</text>
<text x="131.3" y="45.4">IN3</text>
<text x="131.3" y="42.8">IN4</text>
<text x="35.6" y="49.2">TRIG_R</text>
<text x="35.6" y="51.7">ECHO_R</text>
<text x="64.8" y="53">IN2</text>
<text x="100.3" y="53">MOT_A-</text>
<text x="128.1" y="53">TRIG_R</text>
<text x="131.3" y="50.5">IN2</text>
<text x="64.8" y="58.1">EN1,2</text>
<text x="127.1" y="55.5">ECHO_R</text>
<text x="128.3" y="58.1">TRIG_L</text>
<text x="34.3" y="65.7">MOT_A-</text>
<text x="34.3" y="63.2">MOT_A+</text>
<text x="64.8" y="63.2">IN3</text>
<text x="100.3" y="63.2">MOT_A+</text>
<text x="127.3" y="60.6">ECHO_L</text>
<text x="128.9" y="63.2">EN1,2</text>
<text x="128.9" y="65.7">EN3,4</text>
<text x="212.1" y="63.2">D21</text>
<text x="64.8" y="68.2">IN4</text>
<text x="100.3" y="68.2">MOT_A-</text>
<text x="130.7" y="70.8">D22</text>
<text x="34.3" y="74.6">MOT_A+</text>
<text x="34.3" y="77.1">MOT_A-</text>
<text x="64.8" y="73.3">EN3,4</text>
<text x="130.7" y="73.3">D23</text>
<text x="123.4" y="80.9">D26_GROEN</text>
<text x="123.6" y="83.5">D27_BLAUW</text>
<text x="124.6" y="78.4">D25_ROOD</text>
<text x="35.6" y="92.4">D23</text>
<text x="130.7" y="93.6">D31</text>
<text x="130.7" y="96.2">D32</text>
<text x="130.7" y="98.7">D33</text>
<text x="130.7" y="101.3">D34</text>
<text x="35.6" y="105.1">D22</text>
<text x="64.8" y="112.7">D25_ROOD</text>
<text x="35.6" y="117.8">D21</text>
<text x="58.4" y="117.8">D26_GROEN</text>
<text x="63.5" y="122.8">D27_BLAUW</text>
<text x="34.3" y="129.2">D49_RST</text>
<text x="34.3" y="136.8">D51_MOSI</text>
<text x="34.3" y="134.3">D50_MISO</text>
<text x="34.3" y="141.9">D53_CS</text>
<text x="34.3" y="139.4">D52_SCK</text>
<text x="125.2" y="141.9">D50_MISO</text>
<text x="130.7" y="139.4">D49</text>
<text x="125.2" y="144.4">D51_MOSI</text>
<text x="126" y="147">D52_SCK</text>
<text x="41.9" y="153.3">D31</text>
<text x="41.9" y="171.1">D32</text>
<text x="41.9" y="187.6">D33</text>
</g>
<text font-size="1.8" fill="#0000c2" x="187" y="190.6">APM elektroschema</text>
</svg>
